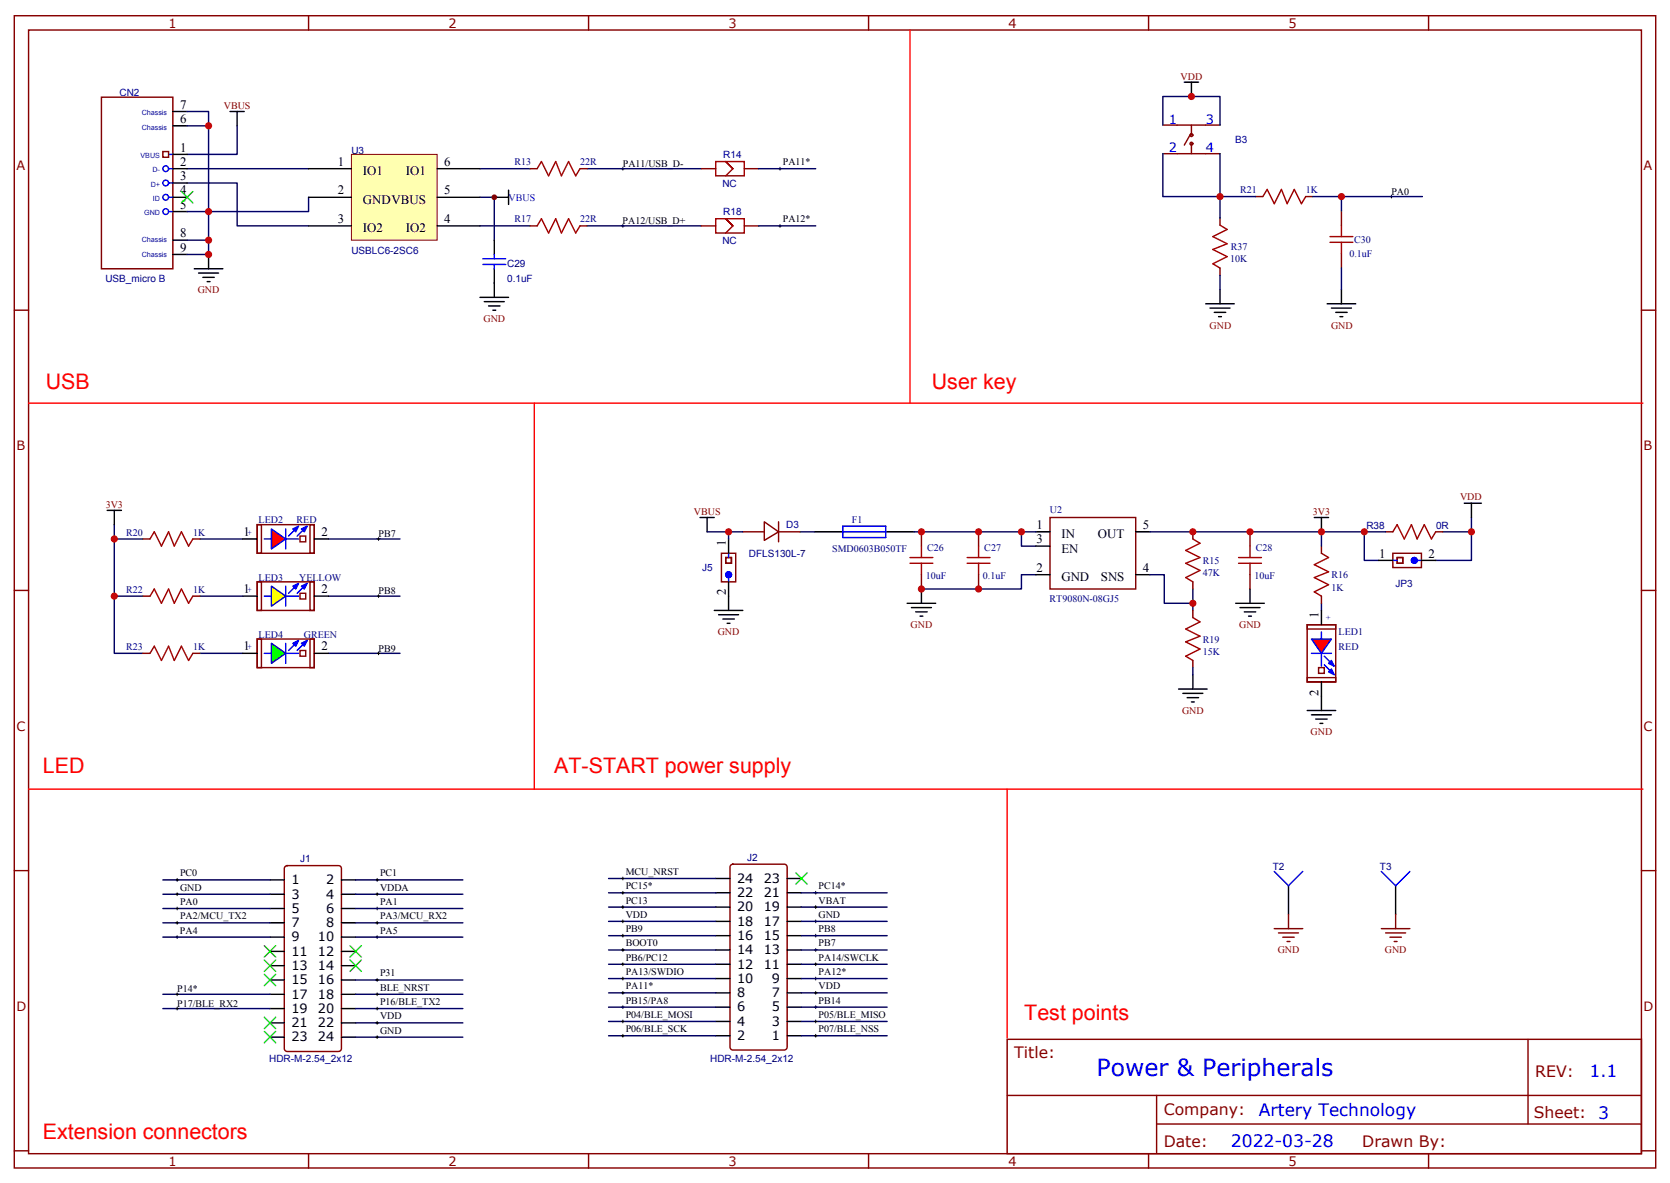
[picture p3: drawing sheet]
<svg xmlns="http://www.w3.org/2000/svg" width="412mm" height="292mm" viewBox="0 0 412 292" stroke-linecap="round" stroke-linejoin="round" font-family="sans-serif">
<g fill="none" stroke="#870000" stroke-width=".35">
<path d="M3.5 3.9h405.4v284.3h-405.4zM7.1 7.4h398.2v277.3h-398.2zM76.2 3.9v3.5M145.3 3.9v3.5M214.5 3.9v3.5M283.6 3.9v3.5M352.8 3.9v3.5M3.5 76.6h3.6M405.3 76.6h3.6M3.5 145.7h3.6M405.3 145.7h3.6M3.5 214.8h3.6"/>
<path d="M405.3 214.8h3.6M248.7 256.5h156.6v28.2h-156.6zM377.3 256.5v20.9M248.7 270.3h156.5M285.6 277.4h119.6M285.6 270.3v14.1M3.5 284h3.6M76.2 284.7v3.5M145.3 284.7v3.5M214.5 284.7v3.5M283.6 284.7v3.5M352.8 284.7v3.5"/>
<path d="M405.3 284h3.6"/>
</g>
<g fill="none" stroke="#000" stroke-width=".35">
<path d="M56.8 27.5h3.5M58.6 27.5v3.5M122.1 48.7h3.5M125.6 46.9v3.5M48 66.3h7M49 67.4h5M50.1 68.4h2.8M51.2 69.5h.7M51.5 62.8v3.5M118.5 73.4h7.1M119.6 74.4h4.9M120.6 75.5h2.9"/>
<path d="M121.7 76.6h.7M122.1 69.8v3.6"/>
</g>
<path d="M153.5 55.7h.7M153.5 41.6h.7M153.8 41.3v.7M153.8 55.4v.7" fill="none" stroke="#000" stroke-width=".25"/>
<path d="M46.2 45.2h12.4v10.5h17.6M46.2 41.6h30M76.2 48.7v3.5h-24.7v10.6M118.5 55.7h12.4M118.5 41.6h12.4M118.5 48.7h3.6v10.6M145 55.7h28.2M145 41.6h28.2" fill="none" stroke="#006" stroke-width=".35"/>
<path d="M86.8 38.1h21.1v21.2h-21.1z" fill="#ffffb0" stroke="#800000" stroke-width=".25"/>
<g fill="none" stroke="#000" stroke-width=".35">
<path d="M76.2 41.6h10.6M76.2 55.7h10.6M76.2 48.7h10.6M107.9 41.6h10.6M107.9 55.7h10.6M107.9 48.7h10.6M122.1 59.3v3.5M122.1 66.3v3.5M297.7 75h7.1M298.8 76h4.9M299.9 77.1h2.8M300.9 78.1h.7"/>
<path d="M301.3 71.4v3.6M201.1 131.2h7M218.7 131.2h7.1M255.8 131.2h3.5M255.8 134.8h3.5M280.5 131.2h3.5M255.8 141.8h3.5M280.5 141.8h3.5M176.7 216.8h3.6M194.4 216.8h3.5M176.7 237.9h3.6M176.7 234.4h3.6"/>
<path d="M176.7 230.9h3.6M176.7 227.4h3.6M176.7 223.8h3.6M176.7 220.3h3.6M194.4 237.9h3.5M194.4 234.4h3.5M194.4 230.9h3.5M194.4 227.4h3.5M194.4 223.8h3.5M194.4 220.3h3.5M176.7 255.6h3.6M176.7 252.1h3.6"/>
<path d="M176.7 248.5h3.6M176.7 245h3.6M176.7 241.5h3.6M194.4 255.6h3.5M194.4 252.1h3.5M194.4 248.5h3.5M194.4 245h3.5M194.4 241.5h3.5"/>
</g>
<g fill="none" stroke="#000" stroke-width=".25">
<path d="M343.3 48.5h.7M343.6 48.2v.7M201.4 220v.7M201.1 230.9h.7M201.1 234.4h.7M201.1 227.4h.7M201.1 220.3h.7M201.4 227v.7M201.4 230.5v.7M201.4 234.1v.7M153.5 248.5h.7M153.8 248.2v.7"/>
<path d="M201.1 241.5h.7M201.4 241.1v.7"/>
</g>
<g fill="none" stroke="#870000" stroke-width=".35">
<path d="M287.2 30.9h14.1M287.2 37.9h14.1M293.9 33.3l-1.4 2.5M294.2 30.9v2.4M294.2 35.5v2.4M310.1 48.5h1.8M322.4 48.5h1.8M331.3 52v3.6M331.3 62.6v3.5M227.5 131.2v3.6M241.7 131.2v3.6M294.6 131.2v1.8"/>
<path d="M308.7 131.2v3.6M326.3 134.8v1.7M227.5 141.8v3.5M241.7 141.8v3.5M294.6 143.6v1.7M294.6 150.6v1.8M308.7 141.8v3.5M326.3 147.1v1.8M294.6 163v1.7M180.5 213.5l.5-.2h12.7a.71 .71 0 0 1 .7 .7v44.4a.76 .76 0 0 1-.7 .7h-12.7a.76 .76 0 0 1-.7-.7v-44.4z"/>
<circle cx="294.2" cy="33.3" r=".35"/>
<circle cx="294.2" cy="35.5" r=".35"/>
</g>
<g fill="none" stroke="#006" stroke-width=".35">
<path d="M324.2 48.5h27M227.5 131.2h24.7v3.6h3.6M255.8 141.8h-3.6v3.5h-24.7M294.6 145.3v5.3M326.3 148.9v1.7M150.3 216.8h26.4M150.3 227.4h26.4M150.3 223.8h26.4M150.3 220.3h26.4M150.3 237.9h26.4M150.3 234.4h26.4M150.3 230.9h26.4"/>
<path d="M150.3 255.6h26.4M150.3 245h26.4M150.3 252.1h26.4"/>
</g>
<path d="M119.2 63.9h5.7M119.2 65.3h5.7M122.1 62.8v1.1M122.1 65.3v1M208.1 129.8h10.6v2.8h-10.6zM208.1 131.2h10.6M326.3 155.9v1.8M323.8 161.2h5M326.3 161.2v3.2" fill="none" stroke="#00f" stroke-width=".35"/>
<g fill="none" stroke="#a10000" stroke-width=".35">
<path d="M311.9 48.5l1-1.8 1.8 3.6 1.7-3.6 1.5 3.6 1.7-3.6 1.8 3.6 1-1.8M328.4 59.8h5.7M328.4 58.4h5.7M331.3 55.6v2.8M331.3 59.8v2.8M224.7 137.6h5.7M224.7 139h5.7M227.5 134.8v2.8M227.5 139v2.8M238.8 137.6h5.7M238.8 139h5.7M241.7 134.8v2.8"/>
<path d="M241.7 139v2.8M294.6 133l1.7 1.1-3.5 1.7 3.5 1.8-3.5 1.4 3.5 1.8-3.5 1.7 1.8 1.1M305.9 137.6h5.6M305.9 139h5.6M308.7 134.8v2.8M308.7 139v2.8M326.3 136.5l1.8 1.1-3.5 1.7 3.5 1.8-3.5 1.4 3.5 1.8-3.5 1.7 1.7 1.1M294.6 152.4l1.7 1.1-3.5 1.7 3.5 1.8-3.5 1.4 3.5 1.8-3.5 1.7 1.8 1.1"/>
</g>
<path d="M259.3 127.7h21.2v17.6h-21.2z" fill="none" stroke="#800000" stroke-width=".35"/>
<path d="M323.8 157.7h5l-2.5 3.5z" fill="#f00"/>
<path d="M323.8 157.7h5l-2.5 3.5z" fill="none" stroke="#00f" stroke-width=".35"/>
<path d="M328.8 165.1l.7 1.4-1.4-.7z" fill="#00f"/>
<path d="M328.8 165.1l.7 1.4-1.4-.7z" fill="none" stroke="#00f" stroke-width=".35"/>
<path d="M328.8 163l.7 1.4-1.4-.7z" fill="#00f"/>
<path d="M65.3 147.1h1.7M70.6 144.6v5M70.6 147.1h3.1M327 161.9l2.1 2.1M327 164l2.1 2.2M328.8 163l.7 1.4-1.4-.7z" fill="none" stroke="#00f" stroke-width=".35"/>
<path d="M322.8 154.2h7v14.1h-7zM322.8 154.2h7v1h-7zM322.8 167.2h7v1.1h-7zM325.6 164.7h1.4v1.5h-1.4z" fill="none" stroke="#800000" stroke-width=".35"/>
<g fill="none" stroke="#000" stroke-width=".35">
<path d="M324.6 127.7h3.5M326.3 127.7v3.5M224 148.9h7.1M225.1 149.9h4.9M226.1 151h2.9M227.2 152h.7M227.5 145.3v3.6M305.2 148.9h7M306.2 149.9h4.9M307.3 151h2.8M308.3 152h.7M308.7 145.3v3.6"/>
<path d="M326.3 150.6v3.6M291 170h7.1M292.1 171.1h4.9M293.2 172.2h2.8M294.2 173.2h.7M294.6 166.5v3.5M322.8 175.3h7M323.8 176.4h5M324.9 177.4h2.8M326 178.5h.7M326.3 168.3v7"/>
</g>
<path d="M7.1 99.5h398.6M7.1 194.7h398.6" fill="none" stroke="#f00" stroke-width=".35"/>
<path d="M132.6 41.6l1.1-1.7 1.8 3.5 1.7-3.5 1.4 3.5 1.8-3.5 1.8 3.5 1-1.8M132.6 55.7l1.1-1.7 1.8 3.5 1.7-3.5 1.4 3.5 1.8-3.5 1.8 3.5 1-1.8M37 133l1.1-1.8 1.8 3.6 1.7-3.6 1.4 3.6 1.8-3.6 1.8 3.6 1-1.8M37 147.1l1.1-1.8 1.8 3.6 1.7-3.6 1.4 3.6 1.8-3.6 1.8 3.6 1-1.8M37 161.2l1.1-1.7 1.8 3.5 1.7-3.5 1.4 3.5 1.8-3.5 1.8 3.5 1-1.8" fill="none" stroke="#a10000" stroke-width=".35"/>
<path d="M130.9 41.6h1.7M130.9 55.7h1.7M143.2 41.6h1.8M143.2 55.7h1.8M35.3 133h1.7M47.6 133h1.8M35.3 147.1h1.7M47.6 147.1h1.8M35.3 161.2h1.7M47.6 161.2h1.8" fill="none" stroke="#870000" stroke-width=".35"/>
<path d="M58.6 31v7.1h-12.4M28.2 133v14.1h7.1M28.2 129.5v3.5h7.1M49.4 133h10.6M81.1 133h17.7M28.2 147.1v14.1h7.1M49.4 147.1h10.6M81.1 147.1h17.7M49.4 161.2h10.6M81.1 161.2h17.7" fill="none" stroke="#006" stroke-width=".35"/>
<path d="M67 144.6l3.6 2.5-3.6 2.5z" fill="#ff0"/>
<path d="M67 144.6l3.6 2.5-3.6 2.5z" fill="none" stroke="#0000bf" stroke-width=".35"/>
<path d="M74.4 144.6l1.4-.7-.7 1.4z" fill="#00f"/>
<path d="M74.4 144.6l1.4-.7-.7 1.4z" fill="none" stroke="#00f" stroke-width=".35"/>
<path d="M72.3 144.6l1.4-.7-.7 1.4z" fill="#00f"/>
<path d="M65.3 133h1.7M70.6 130.5v5M70.6 133h3.1M72.3 144.6l1.4-.7-.7 1.4zM73.4 144.3l-2.1 2.1M75.5 144.3l-2.1 2.1" fill="none" stroke="#00f" stroke-width=".35"/>
<path d="M63.5 143.6h14.1v7h-14.1zM63.5 143.6h1.1v7h-1.1zM74.1 146.4h1.4v1.4h-1.4zM76.6 143.6h1v7h-1z" fill="none" stroke="#800000" stroke-width=".35"/>
<path d="M60 147.1h3.5M77.6 147.1h3.5" fill="none" stroke="#000" stroke-width=".35"/>
<path d="M67 130.5l3.6 2.5-3.6 2.5z" fill="#f00"/>
<path d="M67 130.5l3.6 2.5-3.6 2.5z" fill="none" stroke="#00f" stroke-width=".35"/>
<path d="M74.4 130.5l1.4-.7-.7 1.4z" fill="#00f"/>
<path d="M74.4 130.5l1.4-.7-.7 1.4z" fill="none" stroke="#00f" stroke-width=".35"/>
<path d="M72.3 130.5l1.4-.7-.7 1.4z" fill="#00f"/>
<path d="M72.3 130.5l1.4-.7-.7 1.4zM73.4 130.2l-2.1 2.1M75.5 130.2l-2.1 2.1M70.6 158.8v4.9M65.3 161.2h1.7M70.6 161.2h3.1" fill="none" stroke="#00f" stroke-width=".35"/>
<path d="M63.5 129.5h14.1v7h-14.1zM63.5 129.5h1.1v7h-1.1zM74.1 132.3h1.4v1.4h-1.4zM76.6 129.5h1v7h-1z" fill="none" stroke="#800000" stroke-width=".35"/>
<path d="M60 133h3.5M77.6 133h3.5" fill="none" stroke="#000" stroke-width=".35"/>
<path d="M67 158.8l3.6 2.4-3.6 2.5z" fill="#0f0"/>
<path d="M67 158.8l3.6 2.4-3.6 2.5z" fill="none" stroke="#0000bf" stroke-width=".35"/>
<path d="M74.4 158.8l1.4-.8-.7 1.5z" fill="#00f"/>
<path d="M74.4 158.8l1.4-.8-.7 1.5z" fill="none" stroke="#00f" stroke-width=".35"/>
<path d="M72.3 158.8l1.4-.8-.7 1.5z" fill="#00f"/>
<g fill="none" stroke="#00f" stroke-width=".35">
<path d="M41.6 38.1h1.1M41.6 52.2h1.1M41.6 48.7h1.1M41.6 45.2h1.1M41.6 41.6h1.1M179.9 136.5v1.1M344 138.3h1M350 138.3h1M72.3 158.8l1.4-.8-.7 1.5zM73.4 158.4l-2.1 2.1M75.5 158.4l-2.1 2.1M179.9 142.5v1.1"/>
<path d="M321.7 215l-3.5 3.6-3.5-3.6M348.2 215l-3.6 3.6-3.5-3.6"/>
<circle cx="40.9" cy="41.6" r=".71"/>
<circle cx="40.9" cy="48.7" r=".71"/>
<circle cx="40.9" cy="45.2" r=".71"/>
<circle cx="40.9" cy="52.2" r=".71"/>
<circle cx="349.3" cy="138.3" r=".71"/>
<circle cx="179.9" cy="141.8" r=".71"/>
</g>
<g fill="none" stroke="#800000" stroke-width=".35">
<path d="M25 24h17.7v42.3h-17.7zM40.2 37.4h1.4v1.4h-1.4zM178.2 136.5h3.5v7.1h-3.5zM179.2 137.6h1.4v1.4h-1.4zM344 136.5h7v3.6h-7zM345 137.6h1.4v1.4h-1.4zM63.5 157.7h14.1v7h-14.1zM63.5 157.7h1.1v7h-1.1zM76.6 157.7h1v7h-1zM74.1 160.5h1.4v1.4h-1.4zM314.7 229.2h7M315.7 230.2h5"/>
<path d="M316.8 231.3h2.8M317.8 232.3h.7M318.2 225.6v3.6M341.1 229.2h7.1M342.2 230.2h4.9M343.2 231.3h2.9M344.3 232.3h.7M344.6 225.6v3.6"/>
</g>
<g fill="none" stroke="#000" stroke-width=".35">
<path d="M42.7 31h3.5M42.7 27.5h3.5M42.7 38.1h3.5M292.5 20.3h3.5M294.2 20.3v3.5M42.7 59.3h3.5M42.7 41.6h3.5M42.7 45.2h3.5M42.7 52.2h3.5M42.7 48.7h3.5M42.7 62.8h3.5M327.7 75h7.1"/>
<path d="M328.8 76h4.9M329.8 77.1h2.9M330.9 78.1h.7M331.3 71.4v3.6M26.5 125.9h3.5M28.2 125.9v3.6M172.9 127.7h3.5M174.6 127.7v3.5M179.9 133v3.5M340.4 138.3h3.6M351 138.3h3.5M361.6 124.2h4.2"/>
<path d="M363.4 124.2v3.5M176.4 150.6h7M177.4 151.7h5M178.5 152.8h2.8M179.6 153.8h.7M179.9 143.6v7M60 161.2h3.5M77.6 161.2h3.5M66.7 217.1h3.5M84.3 217.1h3.5M318.2 218.6v7M344.6 218.6v7"/>
<path d="M66.7 220.7h3.5M66.7 224.2h3.5M66.7 227.7h3.5M66.7 231.2h3.5M66.7 234.8h3.5M66.7 238.3h3.5M84.3 220.7h3.5M84.3 224.2h3.5M84.3 227.7h3.5M84.3 231.2h3.5M84.3 234.8h3.5M84.3 238.3h3.5"/>
<path d="M66.7 241.8h3.5M66.7 245.4h3.5M66.7 248.9h3.5M66.7 252.4h3.5M66.7 255.9h3.5M84.3 241.8h3.5M84.3 245.4h3.5M84.3 248.9h3.5M84.3 252.4h3.5M84.3 255.9h3.5"/>
</g>
<g fill="none" stroke="#000" stroke-width=".25">
<path d="M192.3 55.7h.7M192.3 41.6h.7M192.6 41.3v.7M192.6 55.4v.7M93.1 133h.7M93.5 132.6v.7M93.1 147.1h.7M93.5 146.8v.7M93.1 161.2h.7M93.5 160.9v.7M43.4 217.1h.7M43.7 216.8v.7"/>
<path d="M92.8 217.1h.7M93.1 216.8v.7M153.5 216.8h.7M153.8 216.4v.7M153.8 220v.7M43.4 231.2h.7M43.4 227.7h.7M43.4 224.2h.7M43.4 220.7h.7M43.7 220.3v.7M43.7 223.8v.7M43.7 227.4v.7"/>
<path d="M43.7 230.9v.7M92.8 231.2h.7M92.8 227.7h.7M92.8 224.2h.7M92.8 220.7h.7M93.1 220.3v.7M93.1 223.8v.7M93.1 227.4v.7M93.1 230.9v.7M153.5 227.4h.7M153.5 237.9h.7M153.5 223.8h.7"/>
<path d="M153.5 220.3h.7M153.5 230.9h.7M153.5 234.4h.7M153.8 223.5v.7M153.8 227v.7M153.8 230.5v.7M153.8 234.1v.7M153.8 237.6v.7M201.1 237.9h.7M201.1 223.8h.7M201.4 223.5v.7M201.4 237.6v.7"/>
<path d="M43.4 248.9h.7M43.4 245.4h.7M43.7 245v.7M43.7 248.5v.7M92.8 248.9h.7M92.8 241.8h.7M92.8 245.4h.7M92.8 252.4h.7M92.8 255.9h.7M93.1 241.5v.7M93.1 245v.7M93.1 248.5v.7"/>
<path d="M93.1 252.1v.7M93.1 255.6v.7M153.5 252.1h.7M153.5 245h.7M153.5 241.5h.7M153.5 255.6h.7M153.8 241.1v.7M153.8 244.7v.7M153.8 251.7v.7M153.8 255.2v.7M201.1 248.5h.7M201.1 252.1h.7"/>
<path d="M201.1 245h.7M201.1 255.6h.7M201.4 244.7v.7M201.4 248.2v.7M201.4 251.7v.7M201.4 255.2v.7"/>
</g>
<path d="M224.7 7.4v92.1M131.9 99.5v95.2M248.7 194.7v61.4" fill="none" stroke="#f00" stroke-width=".35"/>
<g fill="none" stroke="#870000" stroke-width=".35">
<path d="M173.2 55.7h3.5M173.2 41.6h3.5M183.8 55.7h3.5M183.8 41.6h3.5M301.3 53.8v1.8M301.3 66.1v1.8M183.4 131.2h5.3M188.7 128.8l3.6 2.4-3.6 2.1zM192.3 128.8v4.9M192.3 131.2h5.3M342.2 131.2h1.8M354.5 131.2h1.8"/>
<path d="M70.4 213.8l.5-.2h12.7a.71 .71 0 0 1 .7 .7v44.5a.76 .76 0 0 1-.7 .7h-12.7a.76 .76 0 0 1-.7-.7v-44.5z"/>
</g>
<g fill="none" stroke="#006" stroke-width=".35">
<path d="M46.2 27.5h5.3v24.7h-5.3M46.2 31h5.3M287.2 37.9v10.6h22.9M287.2 30.9v-7.1h14.1v7.1M301.3 37.9v15.9M46.2 59.3h5.3M187.3 41.6h14.1M187.3 55.7h14.1M331.3 48.5v3.5M46.2 62.8h5.3M301.3 67.9v3.5M331.3 66.1v5.3"/>
<path d="M174.6 131.2h8.8M179.9 131.2v1.8M197.6 131.2h3.5M225.8 131.2h1.7M252.2 131.2h3.6M284 131.2h42.3v3.6M326.3 131.2h15.9M336.9 131.2v7.1h3.5M363.4 131.2v7.1h-8.9M363.4 127.7v3.5h-7.1M284 141.8h3.5v7.1h7.1M294.6 164.7v1.8"/>
<path d="M40.2 217.1h26.5M87.8 217.1h26.5M40.2 220.7h26.5M40.2 224.2h26.5M40.2 227.7h26.5M40.2 231.2h26.5M87.8 220.7h26.5M87.8 224.2h26.5M87.8 227.7h26.5M87.8 231.2h26.5M197.9 237.9h21.2M197.9 234.4h21.2"/>
<path d="M197.9 230.9h21.2M197.9 227.4h21.2M197.9 223.8h21.2M197.9 220.3h21.2M40.2 245.4h26.5M40.2 248.9h26.5M87.8 245.4h26.5M87.8 248.9h26.5M87.8 241.8h26.5M87.8 255.9h26.5M87.8 252.4h26.5M150.3 241.5h26.4"/>
<path d="M150.3 248.5h26.4M197.9 241.5h21.2M197.9 252.1h21.2M197.9 245h21.2M197.9 255.6h21.2M197.9 248.5h21.2"/>
</g>
<path d="M176.7 39.9h7.1v3.5h-7.1zM176.7 54h7.1v3.5h-7.1zM181 55.7l-1.8-1.7 1.8 1.7M181 41.6l-1.8-1.7 1.8 1.7M181 55.7l-1.8 1.8M181 41.6l-1.8 1.8M301.3 55.6l1.7 1-3.5 1.8 3.5 1.7-3.5 1.5 3.5 1.7-3.5 1.8 1.8 1M344 131.2l1-1.7 1.8 3.5 1.7-3.5 1.5 3.5 1.7-3.5 1.8 3.5 1-1.8" fill="none" stroke="#a10000" stroke-width=".35"/>
<g fill="none" stroke="#3c3" stroke-width=".35">
<path d="M44.8 47.3l2.8 2.8M47.6 47.3l-2.8 2.8M196.5 215.4l2.8 2.8M199.3 215.4l-2.8 2.8M65.3 233.4l2.8 2.8M65.3 236.9l2.8 2.8M68.1 233.4l-2.8 2.8M68.1 236.9l-2.8 2.8M86.4 233.4l2.9 2.8M86.4 236.9l2.9 2.8M89.3 233.4l-2.9 2.8M89.3 236.9l-2.9 2.8"/>
<path d="M65.3 240.4l2.8 2.8M65.3 251l2.8 2.8M65.3 254.5l2.8 2.9M68.1 254.5l-2.8 2.9M68.1 240.4l-2.8 2.8M68.1 251l-2.8 2.8"/>
</g>
<g fill="#00f" stroke="#00f" stroke-width=".35">
<circle cx="179.9" cy="141.8" r=".71"/>
<circle cx="349.3" cy="138.3" r=".71"/>
</g>
<circle cx="122.1" cy="48.7" r=".71" fill="#800000"/>
<g fill="#c00">
<circle cx="28.2" cy="147.1" r=".88"/>
<circle cx="28.2" cy="133" r=".88"/>
<circle cx="51.5" cy="52.2" r=".88"/>
<circle cx="51.5" cy="31" r=".88"/>
<circle cx="51.5" cy="59.3" r=".88"/>
<circle cx="51.5" cy="62.8" r=".88"/>
<circle cx="294.6" cy="148.9" r=".88"/>
<circle cx="326.3" cy="131.2" r=".88"/>
<circle cx="241.7" cy="131.2" r=".88"/>
<circle cx="241.7" cy="145.3" r=".88"/>
<circle cx="227.5" cy="131.2" r=".88"/>
<circle cx="227.5" cy="145.3" r=".88"/>
<circle cx="252.2" cy="131.2" r=".88"/>
<circle cx="308.7" cy="131.2" r=".88"/>
<circle cx="294.6" cy="131.2" r=".88"/>
<circle cx="179.9" cy="131.2" r=".88"/>
<circle cx="301.3" cy="48.5" r=".88"/>
<circle cx="331.3" cy="48.5" r=".88"/>
<circle cx="294.2" cy="23.8" r=".88"/>
<circle cx="363.4" cy="131.2" r=".88"/>
<circle cx="336.9" cy="131.2" r=".88"/>
</g>
<text font-size="5.8" fill="#00f" x="270.8" y="265.5">Power &amp; Peripherals</text>
<g font-size="5.3" fill="#f00">
<text x="11.3" y="96">USB</text>
<text x="230.1" y="96">User key</text>
<text x="10.6" y="190.9">LED</text>
<text x="136.9" y="190.8">AT-START power supply</text>
<text x="252.9" y="251.7">Test points</text>
<text x="10.6" y="281.2">Extension connectors</text>
</g>
<g font-size="4.2" fill="#00f">
<text x="392.5" y="265.7">1.1</text>
<text x="310.9" y="275.3">Artery Technology</text>
<text x="304" y="283.1">2022-03-28</text>
</g>
<g font-size="3.9" fill="#800">
<text x="250.5" y="261.1">Title:</text>
<text x="379.1" y="265.7">REV:</text>
<text x="287.4" y="275.3">Company:</text>
<text x="378.7" y="275.9">Sheet: 3</text>
<text x="287.4" y="282.9">Date:</text>
<text x="336.4" y="283">Drawn By:</text>
</g>
<g font-size="3.2" fill="#800">
<text x="41.6" y="6.9">1</text>
<text x="110.8" y="6.9">2</text>
<text x="179.9" y="6.9">3</text>
<text x="249.1" y="6.9">4</text>
<text x="318.2" y="6.9">5</text>
<text x="4.1" y="42">A</text>
<text x="405.9" y="42">A</text>
<text x="4.1" y="111.1">B</text>
<text x="405.9" y="111.1">B</text>
<text x="4.1" y="180.3">C</text>
<text x="405.9" y="180.3">C</text>
<text x="4.1" y="249.4">D</text>
<text x="405.9" y="249.4">D</text>
<text x="41.6" y="287.7">1</text>
<text x="110.8" y="287.7">2</text>
<text x="179.9" y="287.7">3</text>
<text x="249.1" y="287.7">4</text>
<text x="318.2" y="287.7">5</text>
</g>
<g font-size="3.2">
<text x="44.4" y="26.8">7</text>
<text x="44.4" y="30.3">6</text>
<text x="44.4" y="37.4">1</text>
<text x="44.4" y="40.9">2</text>
<text x="83.4" y="40.9">1</text>
<text x="109.7" y="40.9">6</text>
<text x="44.4" y="44.4">3</text>
<text x="44.4" y="48">4</text>
<text x="83.4" y="48">2</text>
<text x="89.6" y="43.2">IO1</text>
<text x="100.2" y="43.2">IO1</text>
<text x="109.7" y="48">5</text>
<text x="44.4" y="51.5">5</text>
<text x="89.6" y="50.3">GNDVBUS</text>
<text x="44.4" y="58.6">8</text>
<text x="83.4" y="55">3</text>
<text x="89.6" y="57.3">IO2</text>
<text x="100.2" y="57.3">IO2</text>
<text x="109.7" y="55">4</text>
<text x="44.4" y="62.1">9</text>
<text x="255.9" y="130.5">1</text>
<text x="282.2" y="130.5">5</text>
<text x="60.1" y="132.3">1</text>
<text x="79.4" y="132.3">2</text>
<text x="179.2" y="134.8" transform="rotate(-90 179.2 134.8)">1</text>
<text x="255.9" y="134.1">3</text>
<text x="262.1" y="132.8">IN</text>
<text x="262.1" y="136.3">EN</text>
<text x="271.1" y="132.8">OUT</text>
<text x="340.6" y="137.6">1</text>
<text x="352.8" y="137.6">2</text>
<text x="255.9" y="141.1">2</text>
<text x="262.1" y="143.4">GND</text>
<text x="271.9" y="143.4">SNS</text>
<text x="282.2" y="141.1">4</text>
<text x="60.1" y="146.4">1</text>
<text x="79.4" y="146.4">2</text>
<text x="179.2" y="146.9" transform="rotate(-90 179.2 146.9)">2</text>
<text x="325.6" y="152.4" transform="rotate(-90 325.6 152.4)">1</text>
<text x="60.1" y="160.5">1</text>
<text x="79.4" y="160.5">2</text>
<text x="325.6" y="171.6" transform="rotate(-90 325.6 171.6)">2</text>
<text x="72" y="218.2">1</text>
<text x="72" y="221.7">3</text>
<text x="80.5" y="218.2">2</text>
<text x="80.5" y="221.7">4</text>
<text x="182" y="221.4">22</text>
<text x="182" y="217.8">24</text>
<text x="188.6" y="221.4">21</text>
<text x="188.6" y="217.8">23</text>
<text x="72" y="225.2">5</text>
<text x="80.5" y="225.2">6</text>
<text x="182" y="224.9">20</text>
<text x="188.6" y="224.9">19</text>
<text x="72" y="228.8">7</text>
<text x="72" y="232.3">9</text>
<text x="78.5" y="232.3">10</text>
<text x="80.5" y="228.8">8</text>
<text x="182" y="232">16</text>
<text x="182" y="228.4">18</text>
<text x="188.6" y="232">15</text>
<text x="188.6" y="228.4">17</text>
<text x="72" y="235.8">11</text>
<text x="72" y="239.4">13</text>
<text x="78.5" y="235.8">12</text>
<text x="78.5" y="239.4">14</text>
<text x="182" y="239">12</text>
<text x="182" y="235.5">14</text>
<text x="188.6" y="239">11</text>
<text x="188.6" y="235.5">13</text>
<text x="72" y="242.9">15</text>
<text x="78.5" y="242.9">16</text>
<text x="182" y="242.5">10</text>
<text x="190.6" y="242.5">9</text>
<text x="72" y="246.4">17</text>
<text x="72" y="249.9">19</text>
<text x="78.5" y="246.4">18</text>
<text x="78.5" y="249.9">20</text>
<text x="182" y="249.6">6</text>
<text x="182" y="246.1">8</text>
<text x="190.6" y="249.6">5</text>
<text x="190.6" y="246.1">7</text>
<text x="72" y="253.5">21</text>
<text x="72" y="257">23</text>
<text x="78.5" y="253.5">22</text>
<text x="78.5" y="257">24</text>
<text x="182" y="256.6">2</text>
<text x="182" y="253.1">4</text>
<text x="190.6" y="256.6">1</text>
<text x="190.6" y="253.1">3</text>
</g>
<g font-size="3.2" fill="#00f">
<text x="288.7" y="30.5">1</text>
<text x="297.7" y="30.5">3</text>
<text x="288.7" y="37.6">2</text>
<text x="297.7" y="37.6">4</text>
</g>
<g font-size="2.5" fill="#009">
<text x="29.5" y="23.6">CN2</text>
<text x="305" y="35.3">B3</text>
<text x="178.6" y="39">R14</text>
<text x="178.6" y="53.1">R18</text>
<text x="194.1" y="130.4">D3</text>
<text x="173.4" y="140.9">J5</text>
</g>
<g font-size="2.5" fill="#800000">
<text x="291.5" y="19.6">VDD</text>
<text x="55.3" y="26.9">VBUS</text>
<text x="48.8" y="72.4">GND</text>
<text x="119.4" y="79.4">GND</text>
<text x="298.7" y="81.1">GND</text>
<text x="328.7" y="81.1">GND</text>
<text x="26.1" y="125.3">3V3</text>
<text x="360.6" y="123.3">VDD</text>
<text x="171.4" y="127.1">VBUS</text>
<text x="324.2" y="127.1">3V3</text>
<text x="224.9" y="154.9">GND</text>
<text x="306" y="154.9">GND</text>
<text x="177.2" y="156.7">GND</text>
<text x="291.9" y="176.1">GND</text>
<text x="323.7" y="181.4">GND</text>
<text x="315.5" y="235.2">GND</text>
<text x="342" y="235.2">GND</text>
</g>
<g font-size="2.5" fill="#000080">
<text x="86.8" y="38.1">U3</text>
<text x="127" y="40.7">R13</text>
<text x="143.3" y="40.8">22R</text>
<text x="178.4" y="46">NC</text>
<text x="306.3" y="47.6">R21</text>
<text x="322.5" y="47.7">1K</text>
<text x="127" y="54.9">R17</text>
<text x="143.3" y="54.9">22R</text>
<text x="334.4" y="60">C30</text>
<text x="86.8" y="62.8">USBLC6-2SC6</text>
<text x="125.2" y="66">C29</text>
<text x="178.4" y="60.2">NC</text>
<text x="303.7" y="64.7">10K</text>
<text x="303.9" y="61.7">R37</text>
<text x="333.2" y="63.5">0.1uF</text>
<text x="26" y="69.5">USB_micro B</text>
<text x="125.2" y="69.5">0.1uF</text>
<text x="63.9" y="129.1">LED2</text>
<text x="73.3" y="129.1">RED</text>
<text x="210.4" y="129.1">F1</text>
<text x="259.3" y="126.6">U2</text>
<text x="337.4" y="130.6">R38</text>
<text x="354.6" y="130.4">0R</text>
<text x="31.1" y="132.1">R20</text>
<text x="47.7" y="132.1">1K</text>
<text x="184.9" y="137.4">DFLS130L-7</text>
<text x="205.5" y="136.2">SMD0603B050TF</text>
<text x="229" y="135.9">C26</text>
<text x="243.1" y="135.9">C27</text>
<text x="310.1" y="135.9">C28</text>
<text x="63.9" y="143.3">LED3</text>
<text x="73.9" y="143.3">YELLOW</text>
<text x="228.6" y="142.9">10uF</text>
<text x="242.7" y="142.9">0.1uF</text>
<text x="297" y="142.2">47K</text>
<text x="297" y="139.2">R15</text>
<text x="309.8" y="142.9">10uF</text>
<text x="328.8" y="142.7">R16</text>
<text x="31.1" y="146.3">R22</text>
<text x="47.7" y="146.3">1K</text>
<text x="259.2" y="148.5">RT9080N-08GJ5</text>
<text x="328.8" y="145.7">1K</text>
<text x="344.6" y="144.8">JP3</text>
<text x="31.1" y="160.4">R23</text>
<text x="47.7" y="160.4">1K</text>
<text x="63.9" y="157.4">LED4</text>
<text x="75" y="157.4">GREEN</text>
<text x="297" y="161.6">15K</text>
<text x="297" y="158.6">R19</text>
<text x="330.6" y="160.5">RED</text>
<text x="330.6" y="156.6">LED1</text>
<text x="74.1" y="212.8">J1</text>
<text x="184.5" y="212.4">J2</text>
<text x="314.3" y="214.7">T2</text>
<text x="340.8" y="214.7">T3</text>
<text x="66.5" y="262.1">HDR-M-2.54_2x12</text>
<text x="175.4" y="262">HDR-M-2.54_2x12</text>
</g>
<g font-size="2.5">
<text x="153.8" y="41.1">PA11/USB_D-</text>
<text x="193.3" y="40.7">PA11*</text>
<text x="343.6" y="48.1">PA0</text>
<text x="153.8" y="55.2">PA12/USB_D+</text>
<text x="193.3" y="54.9">PA12*</text>
<text x="93.5" y="132.6">PB7</text>
<text x="93.5" y="146.7">PB8</text>
<text x="93.5" y="160.8">PB9</text>
<text x="154.5" y="215.9">MCU_NRST</text>
<text x="44.4" y="216.3">PC0</text>
<text x="44.4" y="219.8">GND</text>
<text x="93.8" y="216.3">PC1</text>
<text x="93.8" y="219.8">VDDA</text>
<text x="154.5" y="219.4">PC15*</text>
<text x="202.1" y="219.4">PC14*</text>
<text x="44.4" y="226.8">PA2/MCU_TX2</text>
<text x="44.4" y="223.3">PA0</text>
<text x="93.8" y="223.3">PA1</text>
<text x="93.8" y="226.8">PA3/MCU_RX2</text>
<text x="154.5" y="226.5">VDD</text>
<text x="154.5" y="223">PC13</text>
<text x="202.1" y="226.5">GND</text>
<text x="202.1" y="223">VBAT</text>
<text x="44.4" y="230.4">PA4</text>
<text x="93.8" y="230.4">PA5</text>
<text x="154.5" y="230">PB9</text>
<text x="154.5" y="233.5">BOOT0</text>
<text x="202.1" y="233.5">PB7</text>
<text x="202.1" y="230">PB8</text>
<text x="154.5" y="237.1">PB6/PC12</text>
<text x="202.1" y="237.1">PA14/SWCLK</text>
<text x="43.8" y="244.9">P14*</text>
<text x="93.8" y="240.9">P31</text>
<text x="93.8" y="244.5">BLE_NRST</text>
<text x="154.5" y="244.1">PA11*</text>
<text x="154.5" y="240.6">PA13/SWDIO</text>
<text x="202.1" y="240.6">PA12*</text>
<text x="202.1" y="244.1">VDD</text>
<text x="43.8" y="248.4">P17/BLE_RX2</text>
<text x="93.8" y="248">P16/BLE_TX2</text>
<text x="93.8" y="251.5">VDD</text>
<text x="154.5" y="247.6">PB15/PA8</text>
<text x="154.5" y="251.2">P04/BLE_MOSI</text>
<text x="202.1" y="247.6">PB14</text>
<text x="202.1" y="251.2">P05/BLE_MISO</text>
<text x="93.8" y="255.1">GND</text>
<text x="154.5" y="254.7">P06/BLE_SCK</text>
<text x="202.1" y="254.7">P07/BLE_NSS</text>
</g>
<text font-size="2.5" fill="#00f" x="125.6" y="49.6">VBUS</text>
<g font-size="2.1" fill="#00f">
<text x="61" y="131.9">+</text>
<text x="61" y="146">+</text>
<text x="327.4" y="151.7" transform="rotate(90 327.4 151.7)">+</text>
<text x="61" y="160.2">+</text>
</g>
<g font-size="1.8" fill="#00f">
<text x="35" y="28.4">Chassis</text>
<text x="35" y="32">Chassis</text>
<text x="34.7" y="39">VBUS</text>
<text x="37.2" y="46.1">D+</text>
<text x="37.6" y="42.5">D-</text>
<text x="35.6" y="53.1">GND</text>
<text x="37.7" y="49.6">ID</text>
<text x="35" y="59.8">Chassis</text>
<text x="35" y="63.4">Chassis</text>
</g>
</svg>
